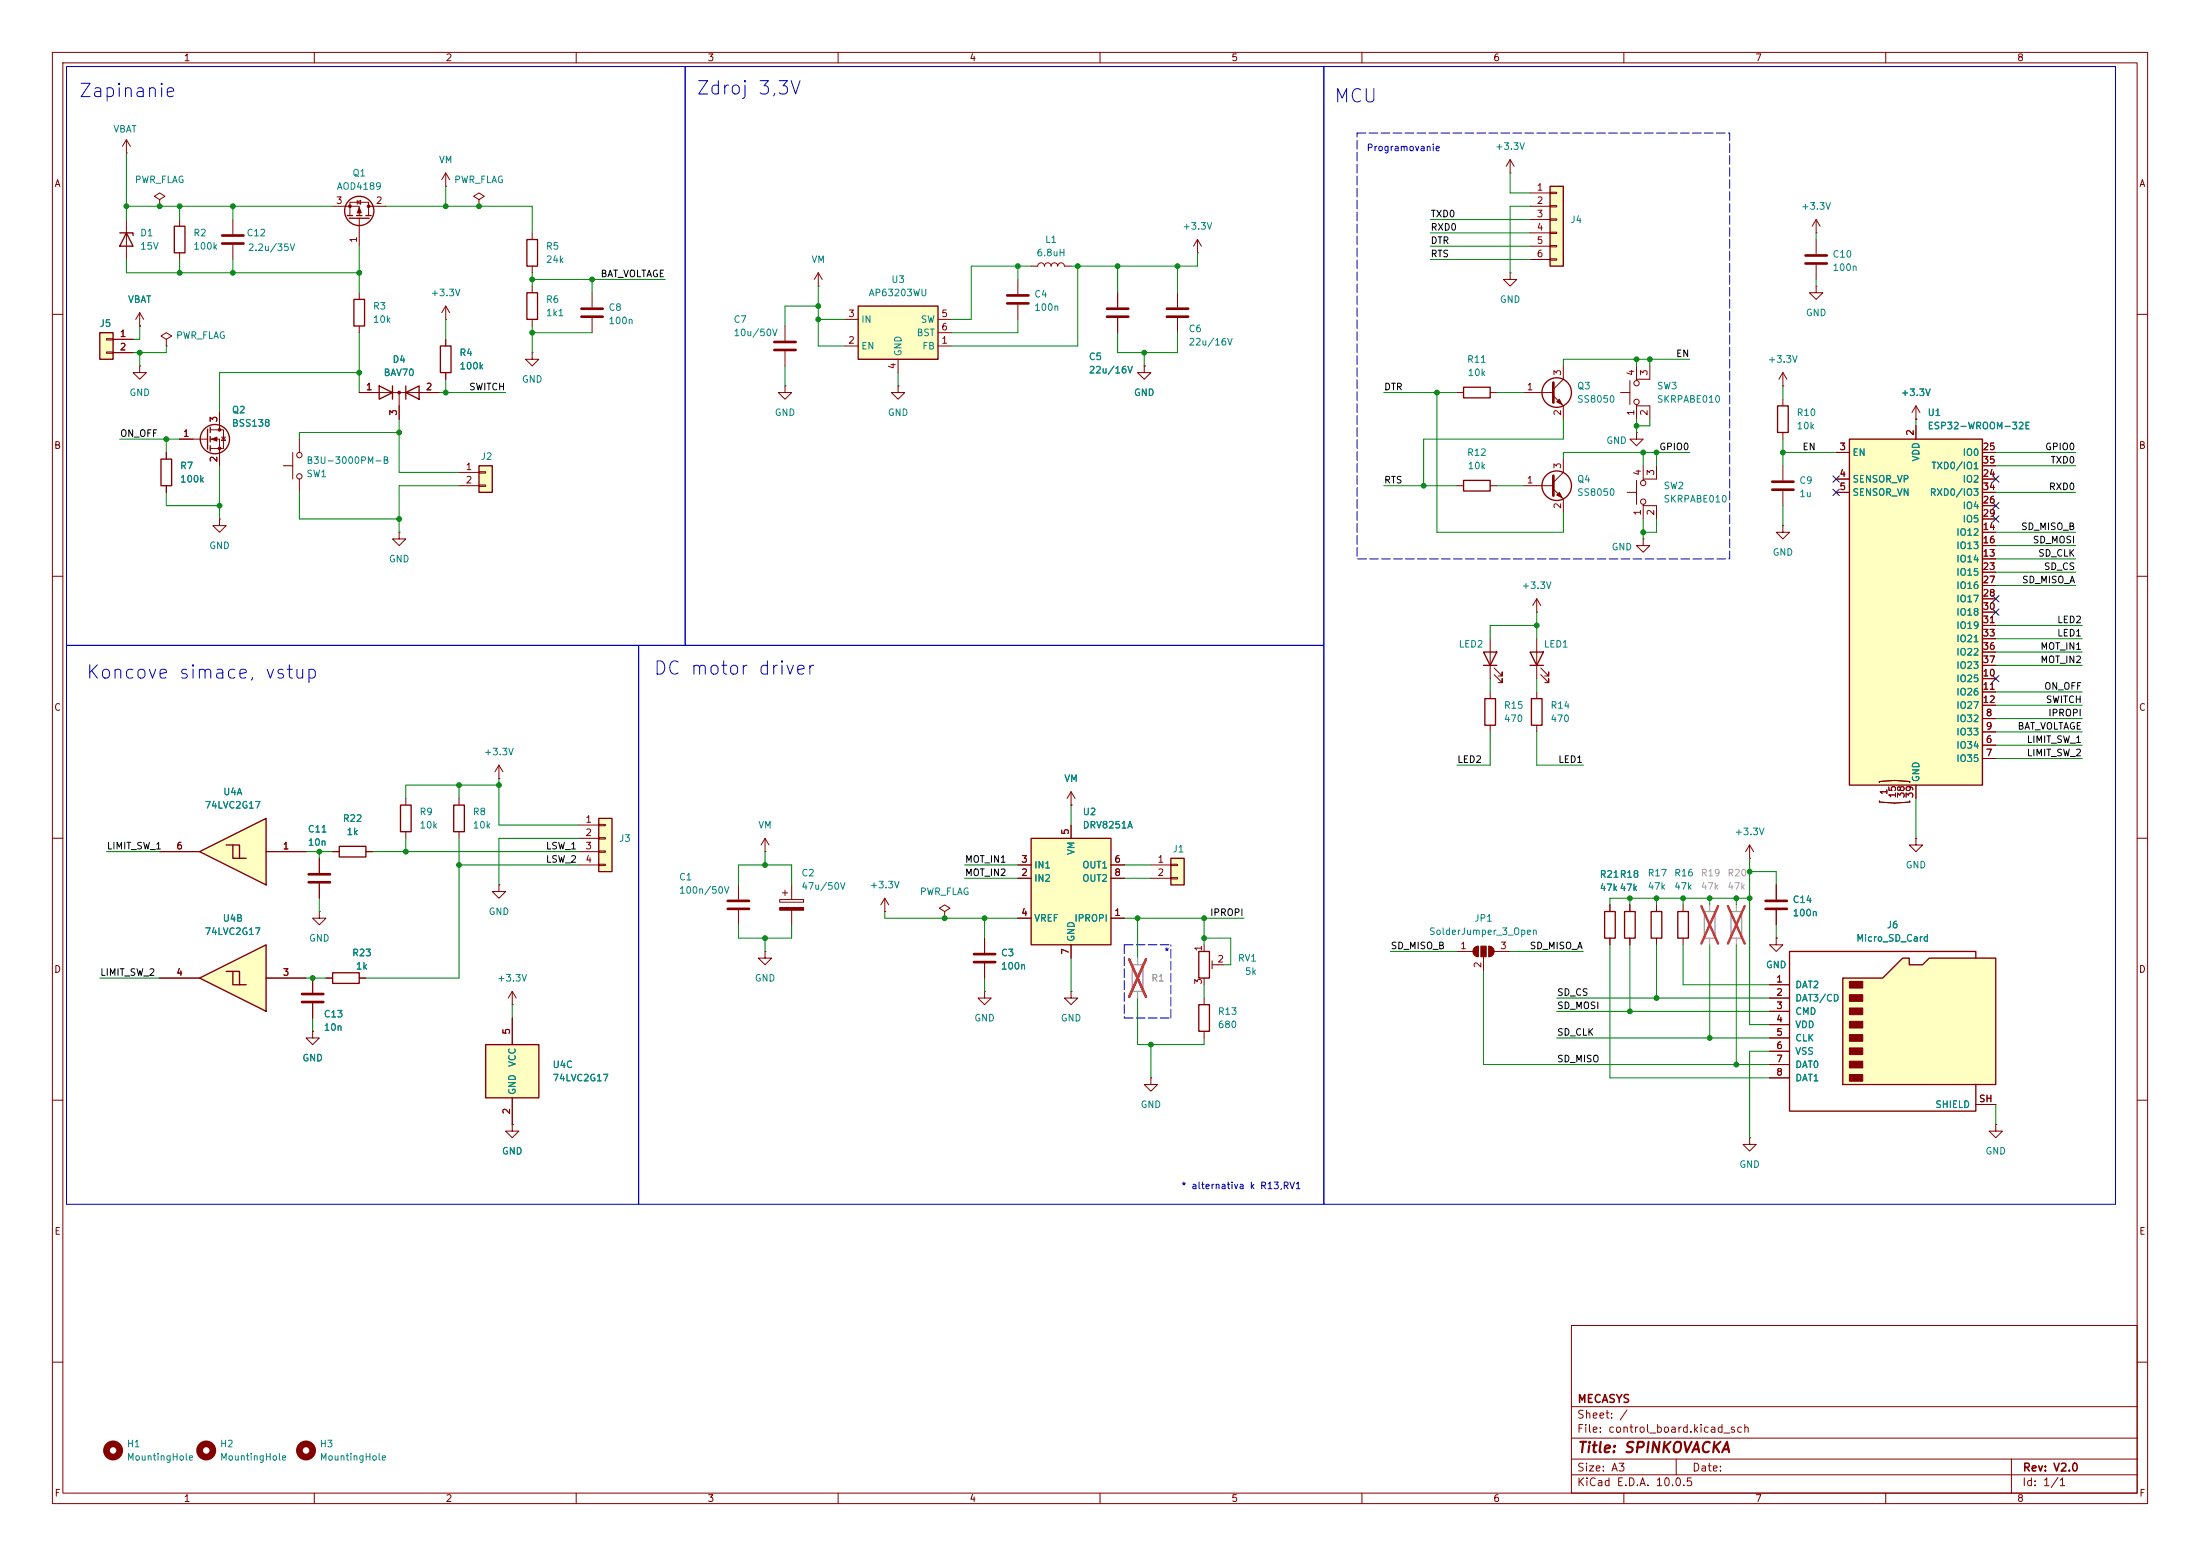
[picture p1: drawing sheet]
<svg xmlns="http://www.w3.org/2000/svg" width="420mm" height="297mm" viewBox="0 0 420 297" stroke-linecap="round" stroke-linejoin="round" font-family="sans-serif">
<g fill="none" stroke="#840000" stroke-width=".19">
<path d="M10 10h400v277h-400zM12 12h396v273h-396zM60 10v2M110 10v2M160 10v2M210 10v2M260 10v2M310 10v2M360 10v2M30.5 38.1l1-.6-1-.7-1 .7 1 .6v1.3M30.5 39.4h.1M24.1 41.9v7.6"/>
<path d="M26.7 59.7l-.8 1.3M26.7 59.7l.7 1.3M26.7 59.7v2.5M34.3 41.9v1.3M34.3 48.3v1.2M85.1 58.4v2.6M85.1 58.4l-.8 1.3M85.1 58.4l.8 1.3M113 55.9v2.8M10 60h2M26.7 62.2h.1M26.7 69.9v1.2h1.2l-1.2 1.3-1.3-1.3h1.3"/>
<path d="M26.7 69.9h.1M31.7 64.8l1.1-.7-1.1-.6-1 .6 1 .7v1.2M31.7 66h.1M41.9 78.7v3.3M68.6 74.9h15.2M76.2 74.9v5.1M85.1 61h.1M85.1 64.8v1.2M85.1 71.1v1.3M101.6 67.3v1.3h1.3l-1.3 1.3-1.3-1.3h1.3M101.6 67.3h.1M113 60.7v2.8"/>
<path d="M408 60h2M31.7 86.4v1.2M31.7 92.7v1.3M34.3 83.8h5.3M40.1 82h2.6v3.6h-2.6M40.1 83.8h1.8v5.1M41.9 99.1v1.2h1.3l-1.3 1.3-1.3-1.3h1.3M41.9 99.1h.1M42.3 83.4h.8M42.7 83.4l.4 .7h-.8zM312.4 82.6v1.2h1.3l-1.3 1.3-1.3-1.3h1.3M312.4 82.6h.1"/>
<path d="M10 110h2M408 110h2M284.5 121.9v7.6M285.2 128.8l1.6 1.5v-.8v.8h-.8M285.2 127.5l1.6 1.5v-.7v.7h-.8M293.4 121.9v7.6M293.4 132.1v1.3M293.4 138.4v1.3M294.1 128.8l1.6 1.5v-.8v.8h-.8M294.1 127.5l1.6 1.5v-.7v.7h-.8M10 160h2M408 160h2"/>
<path d="M95.2 168.9v1.3h1.3l-1.3 1.3-1.2-1.3h1.2M95.2 168.9h.1M148.8 171.7h4.6v.5h-4.6zM149.4 170.4h1M149.9 169.9v1M151.1 168.9v2.8M151.1 173.7v2.8M168.9 174h.1M168.9 171.5l-.8 1.2M168.9 171.5l.8 1.2M168.9 171.5v2.5M180.3 174l1.1-.6-1.1-.7-1 .7 1 .6v1.3"/>
<path d="M180.3 175.3h.1M10 210h2M408 210h2M300 253h108v32h-108zM10 260h2M300 278.5h108M300 274.5h108M300 268.5h108M320 278.5v3M384 278.5v6.5M408 260h2M60 285v2"/>
<path d="M110 285v2M160 285v2M210 285v2M260 285v2M300 281.5h108M310 285v2M360 285v2"/>
</g>
<g fill="none" stroke="#840000" stroke-width=".25">
<path d="M22.9 44.5h2.5v.5M24.1 44.5l1.3 2.5h-2.5zM33.3 43.2h2v5.1h-2zM72.4 73.7l2.5 1.2-2.5 1.3zM74.9 73.7v2.5M77.5 73.7v2.5M77.5 74.9l2.5-1.2v2.5zM84.1 66h2v5.1h-2zM30.7 87.6h2.1v5.1h-2.1zM39.6 81.9v3.8M40.1 81.5v1.1M40.1 83.3v1"/>
<path d="M40.1 85.1v1M283.2 124.5h2.5l-1.2 2.5zM283.2 127h2.5M292.1 124.5h2.5l-1.2 2.5zM292.1 127h2.5M292.4 133.4h2v5h-2z"/>
<circle cx="41" cy="83.8" r="2.79"/>
</g>
<g fill="#840000" stroke="#840000" stroke-width=".19">
<path d="M148.8 173.2h4.6v.5h-4.6z"/>
<path d="M40.4 83.8l1-.4v.8z"/>
<circle cx="76.2" cy="74.9" r=".25"/>
<circle cx="41.9" cy="82" r=".25"/>
<circle cx="41.9" cy="85.6" r=".25"/>
</g>
<path d="M111 58.9h4.1M111 60.5h4.1" fill="none" stroke="#840000" stroke-width=".51"/>
<path d="M19 63.5h2.6v5.1h-2.6z" fill="#ffffc2"/>
<path d="M19 63.5h2.6v5.1h-2.6z" fill="none" stroke="#840000" stroke-width=".25"/>
<path d="M24.1 29.2h.1M24.1 26.7l-.7 1.2M24.1 26.7l.8 1.2M24.1 26.7v2.5M91.4 38.1l1.1-.6-1.1-.7-1 .7 1 .6v1.3M91.4 39.4h.1M20.3 64.6h1.3v.3h-1.3zM20.3 67.2h1.3v.2h-1.3zM21.6 64.8h3.8M21.6 67.3h3.8" fill="none" stroke="#840000" stroke-width=".19"/>
<path d="M295.9 35.6h2.5v15.2h-2.5z" fill="#ffffc2"/>
<g fill="none" stroke="#840000" stroke-width=".25">
<path d="M295.9 35.6h2.5v15.2h-2.5zM66.3 41.1h1M66.7 41.7h3.8M67.6 57.2h2v5h-2zM68.1 41.1h1M69.8 41.1h1.1"/>
<circle cx="68.6" cy="40.3" r="2.79"/>
<circle cx="297.2" cy="74.9" r="2.82"/>
</g>
<g fill="none" stroke="#840000" stroke-width=".19">
<path d="M63.5 39.4h5.1v1.7M68.2 38.6l.6-.4v.8zM68.2 38.2v.8M70.4 39.4h3.3M85.1 35.6h.1M85.1 33l-.8 1.3M85.1 33l.8 1.3M85.1 33v2.6M288.3 33h.1M288.3 30.5l-.8 1.3M288.3 30.5l.8 1.3M288.3 30.5v2.5"/>
<path d="M292.1 36.8h3.8M292.1 39.4h3.8M295.9 36.7h1.3v.3h-1.3zM295.9 39.2h1.3v.3h-1.3zM66.8 41.1v-2.5h3.6v2.5M68.6 41.7v5.3M68.6 55.9v1.3M288.3 52.1v1.2h1.3l-1.3 1.3-1.3-1.3h1.3M288.3 52.1h.1M292.1 41.9h3.8M292.1 44.5h3.8M292.1 47h3.8"/>
<path d="M292.1 49.5h3.8M295.9 41.8h1.3v.2h-1.3zM295.9 44.3h1.3v.3h-1.3zM295.9 46.9h1.3v.2h-1.3zM295.9 49.4h1.3v.3h-1.3zM68.6 62.2v1.3M290.8 74.9h5.7M296.5 75.6l1.9 1.9v2.5M298.4 69.9v2.5l-1.9 1.9M310.6 94h1.8M312.4 91.7v4.6M313.7 96.3v.2h2.5v2.6"/>
<path d="M313.7 88.9v2.5M313.7 96.5v2.6M316.2 88.9v2.5h-2.5v.3M204.5 153.7h.1M204.5 151.1l-.8 1.3M204.5 151.1l.7 1.3M204.5 151.1v2.6M146 162.6h.1M146 160l-.7 1.3M146 160l.8 1.3M146 160v2.6M188 179.1v2.8"/>
<path d="M146 181.6v1.3h1.3l-1.3 1.3-1.2-1.3h1.2M146 181.6h.1M188 183.9v2.8"/>
<circle cx="313.7" cy="92.2" r=".51"/>
<circle cx="313.7" cy="95.8" r=".51"/>
</g>
<g fill="#840000" stroke="#840000" stroke-width=".19">
<path d="M68.6 39.6l.4 1h-.8z"/>
<path d="M297.2 76.7l.5-.5 .5 1z"/>
<circle cx="70.4" cy="39.4" r=".25"/>
<circle cx="66.8" cy="39.4" r=".25"/>
</g>
<path d="M296.5 73v3.8M185.9 182.1h4.1M185.9 183.6h4.1" fill="none" stroke="#840000" stroke-width=".51"/>
<path d="M223.5 163.8h2.6v5.1h-2.6z" fill="#ffffc2"/>
<path d="M279.4 73.9h5.1v2h-5.1zM223.5 163.8h2.6v5.1h-2.6z" fill="none" stroke="#840000" stroke-width=".25"/>
<g fill="none" stroke="#840000" stroke-width=".19">
<path d="M194.3 53.3v2.8M194.3 58.2v2.8M196.8 50.8h1.3a.64 .64 0 0 1 .7-.6 .64 .64 0 0 1 .6 .6 .64 .64 0 0 1 .6-.6 .64 .64 0 0 1 .7 .6 .64 .64 0 0 1 .6-.6 .64 .64 0 0 1 .6 .6 .64 .64 0 0 1 .7-.6 .64 .64 0 0 1 .6 .6h1.3M213.4 55.9v2.8M224.8 55.9v2.8M228.6 48.3h.1M228.6 45.7l-.8 1.3M228.6 45.7l.8 1.3M228.6 45.7v2.6M149.9 73.7v1.2h1.2l-1.2 1.3-1.3-1.3h1.3M149.9 73.7h.1M171.4 73.7v1.2h1.3l-1.3 1.3-1.2-1.3h1.2"/>
<path d="M171.4 73.7h.1M213.4 60.7v2.8M218.4 69.9v1.2h1.3l-1.3 1.3-1.2-1.3h1.2M218.4 69.9h.1M224.8 60.7v2.8M278.1 74.9h1.3M284.5 74.9h1.2M340.4 88.9v2.8M340.4 93.7v2.8M76.2 101.6v1.3h1.3l-1.3 1.2-1.3-1.2h1.3M76.2 101.6h.1M313.7 102.9v1.2h1.3l-1.3 1.3-1.3-1.3h1.3"/>
<path d="M313.7 102.9h.1M340.4 100.3v1.3h1.2l-1.2 1.3-1.3-1.3h1.3M340.4 100.3h.1M95.2 148.6h.1M95.2 146.1l-.7 1.2M95.2 146.1l.8 1.2M95.2 146.1v2.5M219.7 165.1h3.8M219.7 167.6h3.8M223.5 165h1.3v.2h-1.3zM223.5 167.5h1.3v.3h-1.3z"/>
</g>
<path d="M192.3 56.4h4M192.3 57.9h4M211.3 58.9h4.1M222.8 58.9h4M211.3 60.5h4.1M222.8 60.5h4M338.3 91.9h4.1M338.3 93.5h4.1" fill="none" stroke="#840000" stroke-width=".51"/>
<path d="M91.4 88.9h2.6v5.1h-2.6z" fill="#ffffc2"/>
<path d="M91.4 88.9h2.6v5.1h-2.6z" fill="none" stroke="#840000" stroke-width=".25"/>
<path d="M87.6 90.2h3.8M87.6 92.7h3.8M91.4 90h1.3v.3h-1.3zM91.4 92.6h1.3v.2h-1.3z" fill="none" stroke="#840000" stroke-width=".19"/>
<path d="M196.8 160h15.3v20.3h-15.3z" fill="#ffffc2"/>
<path d="M196.8 160h15.3v20.3h-15.3z" fill="none" stroke="#840000" stroke-width=".25"/>
<g fill="none" stroke="#840000" stroke-width=".19">
<path d="M293.4 116.8h.1M293.4 114.3l-.8 1.3M293.4 114.3l.7 1.3M293.4 114.3v2.5M204.5 157.5v2.5M141 168.9v2.8M141 173.7v2.8M194.3 175.3h2.5M194.3 167.6h2.5M194.3 165.1h2.5M212.1 175.3h2.5M212.1 167.6h2.5"/>
<path d="M212.1 165.1h2.5M204.5 189.2v1.3h1.2l-1.2 1.3-1.3-1.3h1.3M204.5 189.2h.1M204.5 180.3v2.6"/>
</g>
<circle cx="21.6" cy="276.9" r="1.27" fill="none" stroke="#840000" stroke-width="1.3"/>
<path d="M138.9 172h4.1M138.9 173.5h4.1" fill="none" stroke="#840000" stroke-width=".51"/>
<path d="M163.8 58.4h15.3v10.2h-15.3z" fill="#ffffc2"/>
<path d="M163.8 58.4h15.3v10.2h-15.3z" fill="none" stroke="#840000" stroke-width=".25"/>
<g fill="none" stroke="#840000" stroke-width=".19">
<path d="M156.2 54.6h.1M156.2 52.1l-.8 1.2M156.2 52.1l.8 1.2M156.2 52.1v2.5M149.9 62.2v2.8M149.9 67.1v2.8M161.3 66h2.5M161.3 61h2.5M171.4 68.6v2.5M179.1 66h2.5M179.1 61h2.5M179.1 63.5h2.5"/>
<path d="M54.1 88.9h1.8M55.9 86.4v5M57.1 83.8v2.6M57.1 91.4v2.6M61 174v1.3h1.2l-1.2 1.2-1.3-1.2h1.3M61 174h.1M59.7 196.9v1.2h1.3l-1.3 1.3-1.3-1.3h1.3M59.7 196.9h.1"/>
<circle cx="57.2" cy="86.9" r=".51"/>
<circle cx="57.2" cy="90.9" r=".51"/>
</g>
<path d="M147.8 65.3h4.1M147.8 66.8h4.1" fill="none" stroke="#840000" stroke-width=".51"/>
<g fill="none" stroke="#840000" stroke-width="1.3">
<circle cx="39.4" cy="276.9" r="1.27"/>
<circle cx="58.4" cy="276.9" r="1.27"/>
</g>
<g fill="#ffffc2">
<path d="M38.1 186.7l12.7-6.4v12.7z"/>
<path d="M43.2 185.4h2.5v2.6h1.3z"/>
<path d="M44.4 185.4l1.3 2.6h-1.3z"/>
</g>
<g fill="none" stroke="#840000" stroke-width=".25">
<path d="M100.6 45.7h2v5.1h-2zM100.6 55.9h2v5.1h-2zM339.3 77.5h2.1v5.1h-2.1zM279.4 91.7h5.1v2h-5.1zM283.5 133.4h2v5h-2zM310.1 174h2.1v5.1h-2.1zM315.2 174h2v5.1h-2zM320.3 174h2v5.1h-2zM38.1 186.7l12.7-6.4v12.7zM43.2 185.4h2.5v2.6h1.3M44.4 185.4v2.6h1.3M63.5 185.7h5.1v2h-5.1z"/>
<path d="M228.9 181.6h2v5.1h-2zM228.9 191.8h2v5.1h-2z"/>
<circle cx="297.2" cy="92.7" r="2.82"/>
</g>
<g fill="none" stroke="#840000" stroke-width=".19">
<path d="M44.4 41.9v2.8M44.4 46.7v2.8M101.6 44.5v1.2M101.6 50.8v1.3M101.6 54.6v1.3M346.7 54.6v1.3h1.3l-1.3 1.3-1.3-1.3h1.3M346.7 54.6h.1M346.7 44.5h.1M346.7 41.9l-.8 1.3M346.7 41.9l.8 1.3M346.7 41.9v2.6M346.7 45.7v2.8"/>
<path d="M346.7 50.5v2.8M101.6 61v1.2M309.4 74.9h1.7M311.1 72.6v4.6M312.4 77.2v.3h2.6v2.5M312.4 69.9v2.5M312.4 77.5v2.5M315 69.9v2.5h-2.6v.2M340.4 73.7h.1M340.4 71.1v2.6M340.4 76.2v1.3M340.4 71.1l-.8 1.3"/>
<path d="M340.4 71.1l.7 1.3M365.8 77.5l-.8 1.2M365.8 77.5l.7 1.2M365.8 77.5v2.5M278.1 92.7h1.3M284.5 92.7h1.2M290.8 92.7h5.7M296.5 93.3l1.9 2v2.5M298.4 87.6v2.6l-1.9 1.9M340.4 82.6v1.2M365.8 80h.1M284.5 132.1v1.3"/>
<path d="M284.5 138.4v1.3M311.1 172.7v1.3M311.1 179.1v1.2M316.2 172.7v1.3M316.2 179.1v1.2M321.3 172.7v1.3M321.3 179.1v1.2M30.5 186.7h7.6M50.8 186.7h7.6M59.7 186.7v2.8M59.7 191.5v2.8M62.2 186.7h1.3"/>
<path d="M68.6 186.7h1.2M229.9 180.3v1.3M229.9 186.7v1.3M229.9 190.5v1.3M229.9 196.9v1.2M231.4 183.4v1.5M231.4 184.2h2.3M219.7 205.7v1.3h1.3l-1.3 1.3-1.3-1.3h1.3M219.7 205.7h.1"/>
<circle cx="312.4" cy="73.2" r=".51"/>
<circle cx="312.4" cy="76.7" r=".51"/>
</g>
<path d="M42.4 45h4.1M42.4 46.5h4.1M344.7 48.8h4M344.7 50.3h4M296.5 90.8v3.8M57.7 189.7h4M57.7 191.3h4" fill="none" stroke="#840000" stroke-width=".51"/>
<path d="M297.2 94.5l.5-.5 .5 1z" fill="#840000" stroke="#840000" stroke-width=".19"/>
<path d="M325.4 174h2v5.1h-2zM330.5 174h2v5.1h-2zM216.2 184.2h2v5h-2z" fill="none" stroke="#a1a1a1" stroke-width=".25"/>
<path d="M326.4 172.7v1.3M326.4 179.1v1.2M331.5 172.7v1.3M331.5 179.1v1.2M217.2 182.9v1.3M217.2 189.2v1.3" fill="none" stroke="#a1a1a1" stroke-width=".19"/>
<path d="M324.8 172.9l3.2 7.2M328 172.9l-3.2 7.2M329.9 172.9l3.2 7.2M333.1 172.9l-3.2 7.2M215.6 183.1l3.2 7.2M218.8 183.1l-3.2 7.2" fill="none" stroke="#ff2626" stroke-width=".46"/>
<path d="M353.1 83.8h25.4v66.1h-25.4z" fill="#ffffc2"/>
<path d="M353.1 83.8h25.4v66.1h-25.4zM306.3 174h2.1v5.1h-2.1z" fill="none" stroke="#840000" stroke-width=".25"/>
<g fill="none" stroke="#840000" stroke-width=".19">
<path d="M350.5 86.4h2.6M350.5 91.4h2.6M350.5 94h2.6M365.8 81.3v2.5M378.5 86.4h2.5M378.5 91.4h2.5M378.5 94h2.5M378.5 96.5h2.5M378.5 99.1h2.5M378.5 88.9h2.5M378.5 106.7h2.5M378.5 101.6h2.5"/>
<path d="M378.5 104.1h2.5M378.5 109.2h2.5M378.5 111.8h2.5M378.5 114.3h2.5M378.5 116.8h2.5M378.5 119.4h2.5M378.5 137.2h2.5M378.5 139.7h2.5M378.5 129.5h2.5M378.5 132.1h2.5M378.5 134.6h2.5M378.5 121.9h2.5"/>
<path d="M378.5 124.5h2.5M378.5 127h2.5M358.8 149.4v-.2l2.9-.2 2.9 .2v.2M358.8 152.9v.2l2.9 .2 2.9-.2v-.2M365.8 149.9v2.5M378.5 142.2h2.5M378.5 144.8h2.5M307.3 172.7v1.3M307.3 179.1v1.2M334 163.8h.1M334 161.3l-.8 1.3M334 161.3l.8 1.3"/>
<path d="M334 161.3v2.5M339.1 168.9v2.8M339.1 173.7v2.8M365.8 160v1.3h1.2l-1.2 1.3-1.3-1.3h1.3M365.8 160h.1M278.1 181.6h3.1M282.2 180.6v2M283.2 182.6v2.8M284.2 180.6v2M285.2 181.6h3.1M381 214.6v1.3h1.3l-1.3 1.3-1.3-1.3h1.3M381 214.6h.1"/>
</g>
<g fill="#840000" stroke="#840000" stroke-width=".19">
<path d="M281.5 180.9l.7-.3v2a1.02 1.02 0 0 1-.9-.6 1.02 1.02 0 0 1 .2-1.1z"/>
<path d="M282.7 180.6h1v2h-1z"/>
<path d="M284.2 180.6a1.02 1.02 0 0 1 1 1 1.02 1.02 0 0 1-1 1z"/>
</g>
<path d="M337.1 172h4M337.1 173.5h4" fill="none" stroke="#840000" stroke-width=".51"/>
<path d="M351.8 186.7h7.6l3.8-3.8h1.3v1.3h2.5l1.3-1.3h12.7v24.1h-29.2z" fill="#ffffc2"/>
<path d="M64.8 161.5h5v2.1h-5zM351.8 186.7h7.6l3.8-3.8h1.3v1.3h2.5l1.3-1.3h12.7v24.1h-29.2zM377.2 182.9v-1.3h-35.6v30.5h35.6v-5.1" fill="none" stroke="#840000" stroke-width=".25"/>
<g fill="#840000" stroke="#840000" stroke-width=".19">
<path d="M353.1 187.3h2.5v1.3h-2.5z"/>
<path d="M353.1 189.9h2.5v1.2h-2.5z"/>
<path d="M353.1 192.4h2.5v1.3h-2.5z"/>
<path d="M353.1 194.9h2.5v1.3h-2.5z"/>
<path d="M353.1 197.5h2.5v1.3h-2.5z"/>
<path d="M353.1 200h2.5v1.3h-2.5z"/>
<path d="M353.1 202.6h2.5v1.2h-2.5z"/>
<path d="M353.1 205.1h2.5v1.3h-2.5z"/>
</g>
<g fill="none" stroke="#840000" stroke-width=".19">
<path d="M63.5 162.6h1.3M69.8 162.6h1.3M339.1 179.1v1.2h1.3l-1.3 1.3-1.3-1.3h1.3M339.1 179.1h.1M188 189.2v1.3h1.2l-1.2 1.3-1.3-1.3h1.3M188 189.2h.1M337.8 188h3.8M337.8 190.5h3.8M337.8 193h3.8M337.8 195.6h3.8M337.8 198.1h3.8M334 217.2v1.2h1.3l-1.3 1.3-1.3-1.3h1.3"/>
<path d="M334 217.2h.1M337.8 200.7h3.8M337.8 203.2h3.8M337.8 205.7h3.8M377.2 210.8h3.8"/>
</g>
<g fill="#ffffc2">
<path d="M38.1 162.6l12.7-6.4v12.7z"/>
<path d="M43.2 161.3h2.5v2.5h1.3z"/>
<path d="M44.4 161.3l1.3 2.5h-1.3z"/>
</g>
<path d="M76.5 153.7h2v5.1h-2zM38.1 162.6l12.7-6.4v12.7zM43.2 161.3h2.5v2.5h1.3M44.4 161.3v2.5h1.3" fill="none" stroke="#840000" stroke-width=".25"/>
<path d="M77.5 152.4v1.3M77.5 158.8v1.2M30.5 162.6h7.6M50.8 162.6h7.6M61 163.8v2.8M61 168.7v2.8" fill="none" stroke="#840000" stroke-width=".19"/>
<path d="M58.9 166.9h4.1M58.9 168.4h4.1" fill="none" stroke="#840000" stroke-width=".51"/>
<path d="M114.3 156.2h2.5v10.2h-2.5z" fill="#ffffc2"/>
<path d="M86.6 153.7h2v5.1h-2zM114.3 156.2h2.5v10.2h-2.5z" fill="none" stroke="#840000" stroke-width=".25"/>
<path d="M87.6 152.4v1.3M87.6 158.8v1.2M110.5 157.5h3.8M114.3 157.4h1.3v.2h-1.3zM114.3 159.9h1.3v.2h-1.3zM110.5 160h3.8M110.5 162.6h3.8M110.5 165.1h3.8M114.3 162.4h1.3v.3h-1.3zM114.3 165h1.3v.2h-1.3z" fill="none" stroke="#840000" stroke-width=".19"/>
<path d="M92.7 199.4h10.2v10.2h-10.2z" fill="#ffffc2"/>
<path d="M92.7 199.4h10.2v10.2h-10.2z" fill="none" stroke="#840000" stroke-width=".25"/>
<g fill="none" stroke="#840000" stroke-width=".19">
<path d="M213.4 55.9v2.8M21.6 64.8h3.8M21.6 67.3h3.8M26.7 62.2h.1M41.9 78.7v2.6M68.6 74.9h3.8M76.2 77.5v2.5M80 74.9h3.8M85.1 64.8v1.2M85.1 71.1v1.3M213.4 60.7v2.8M218.4 69.9h.1"/>
<path d="M31.7 86.4v1.2M31.7 92.7v1.3M34.3 83.8h2.5M41.9 86.4v2.5M350.5 86.4h2.6M350.5 91.4h2.6M350.5 94h2.6M365.8 80h.1M365.8 81.3v2.5M378.5 86.4h2.5M378.5 91.4h2.5M378.5 94h2.5"/>
<path d="M378.5 96.5h2.5M378.5 99.1h2.5M378.5 88.9h2.5M378.5 106.7h2.5M378.5 101.6h2.5M378.5 104.1h2.5M378.5 109.2h2.5M378.5 111.8h2.5M378.5 114.3h2.5M378.5 116.8h2.5M378.5 119.4h2.5M378.5 137.2h2.5"/>
<path d="M378.5 139.7h2.5M378.5 129.5h2.5M378.5 132.1h2.5M378.5 134.6h2.5M378.5 121.9h2.5M378.5 124.5h2.5M378.5 127h2.5M204.5 153.7h.1M204.5 157.5v2.5M358.8 149.4v-.2l2.9-.2 2.9 .2v.2M358.8 152.9v.2l2.9 .2 2.9-.2v-.2M365.8 149.9v2.5"/>
<path d="M378.5 142.2h2.5M378.5 144.8h2.5M30.5 162.6h7.6M50.8 162.6h7.6M61 163.8v2.8M61 168.7v2.8M63.5 162.6h1.3M69.8 162.6h1.3M188 179.1v2.8M194.3 175.3h2.5M194.3 167.6h2.5M194.3 165.1h2.5"/>
<path d="M212.1 175.3h2.5M212.1 167.6h2.5M212.1 165.1h2.5M307.3 172.7v1.3M307.3 179.1v1.2M311.1 172.7v1.3M311.1 179.1v1.2M339.1 179.1h.1M339.1 168.9v2.8M339.1 173.7v2.8M30.5 186.7h7.6M50.8 186.7h7.6"/>
<path d="M59.7 196.9h.1M59.7 186.7v2.8M59.7 191.5v2.8M62.2 186.7h1.3M68.6 186.7h1.2M97.8 191.8h.1M97.8 189.2v2.6M97.8 194.3v5.1M97.8 189.2l-.8 1.3M97.8 189.2l.8 1.3M188 183.9v2.8M204.5 180.3v2.6"/>
<path d="M337.8 188h3.8M337.8 190.5h3.8M337.8 193h3.8M337.8 195.6h3.8M337.8 198.1h3.8M97.8 214.6v1.3h1.3l-1.3 1.3-1.3-1.3h1.3M97.8 214.6h.1M97.8 209.6v5M337.8 200.7h3.8M337.8 203.2h3.8M337.8 205.7h3.8M377.2 210.8h3.8"/>
</g>
<path d="M259.1 25.4h71.1v81.3h-71.1zM214.6 180.3h8.9M214.6 194.3h8.9M214.6 180.3v14M223.5 194.3v-14" fill="none" stroke="#0000c2" stroke-width=".19" stroke-dasharray="1.7 .6"/>
<g fill="none" stroke="#008400" stroke-width=".19">
<path d="M24.1 29.2v12.7M24.1 39.4h39.4M34.3 39.4v2.5M44.4 39.4v2.5M73.7 39.4h27.9v5.1M85.1 35.6v3.8M288.3 33v3.8h3.8M292.1 39.4h-3.8v12.7M24.1 49.5v2.6h44.5M34.3 49.5v2.6M44.4 49.5v2.6M68.6 47v8.9"/>
<path d="M101.6 52.1v2.5M101.6 53.3h25.4M113 53.3v2.6M156.2 58.4h-6.3v3.8M156.2 54.6v11.4h5.1M194.3 50.8v2.5M196.8 50.8h-11.4v10.2h-3.8M205.7 50.8v15.2h-24.1M213.4 50.8v5.1M224.8 50.8v5.1M228.6 48.3v2.5h-24.1M273 47h19.1"/>
<path d="M273 41.9h19.1M273 49.5h19.1M273 44.5h19.1M346.7 44.5v1.2M346.7 53.3v1.3M26.7 62.2v2.6h-1.3M26.7 67.3v2.6M31.7 66v1.3h-6.3M68.6 71.1h-26.7v7.6M68.6 63.5v11.4M83.8 74.9h12.7M85.1 61v3.8"/>
<path d="M85.1 72.4v2.5M101.6 63.5h11.4M101.6 62.2v5.1M149.9 69.9v3.8M156.2 61h5.1M171.4 71.1v2.6M194.3 61v2.5h-12.7M213.4 63.5v3.8h11.4v-3.8M218.4 67.3v2.6M264.2 74.9h13.9M274.3 74.9v26.7h24.1v-3.8M285.7 74.9h5.1"/>
<path d="M312.4 68.6v1.3M315 68.6v1.3M322.6 68.6h-24.2v1.3M340.4 73.7v2.5M22.9 83.8h11.4M31.7 83.8v2.6M31.7 94v2.5h10.2M41.9 88.9v10.2M57.1 94v5.1h19.1M76.2 82.6h-19.1v1.2M76.2 80v10.2h11.4M87.6 92.7h-11.4v8.9"/>
<path d="M264.2 92.7h13.9M285.7 92.7h5.1M298.4 80v3.8h-26.6v8.9M312.4 80v2.6M313.7 86.4v2.5M313.7 99.1v3.8M315 80v1.3h-2.6M316.2 99.1v2.5h-2.5M316.2 86.4v2.5M322.6 86.4h-24.2v1.2M340.4 83.8v5.1M340.4 96.5v3.8"/>
<path d="M340.4 86.4h10.1M365.8 80v1.3M381 86.4h15.2M381 94h15.2M381 88.9h15.2M293.4 116.8v5.1M293.4 119.4h-8.9v2.5M381 101.6h15.2M381 119.4h16.5M381 111.8h15.2M381 109.2h15.2M381 104.1h15.2"/>
<path d="M381 106.7h15.2M284.5 129.5v2.6M284.5 139.7v6.4h-6.4M293.4 129.5v2.6M293.4 139.7v6.4h8.9M381 121.9h16.5M381 139.7h16.5M381 132.1h16.5M381 127h16.5M381 137.2h16.5M381 134.6h16.5M381 124.5h16.5"/>
<path d="M87.6 149.9v2.5M95.2 148.6v8.9h15.3M95.2 149.9h-17.7v2.5M204.5 153.7v3.8M365.8 152.4v7.6M381 142.2h16.5M381 144.8h16.5M20.3 162.6h10.2M58.4 162.6h5.1M61 162.6v1.2M61 171.5v2.5M71.1 162.6h39.4"/>
<path d="M77.5 160v2.6M87.6 165.1h22.9M87.6 160v26.7h-17.8M110.5 160h-15.3v8.9M141 168.9v-3.8h10.1v3.8M141 176.5v2.6h10.1v-2.6M146 162.6v2.5M146 179.1v2.5M168.9 174v1.3h25.4M184.1 165.1h10.2M184.1 167.6h10.2M188 175.3v3.8"/>
<path d="M214.6 165.1h5.1M214.6 167.6h5.1M214.6 175.3h22.9M217.2 175.3v7.6M229.9 179.1h5v5.1h-1.2M229.9 175.3v5M311.1 171.5v1.2M316.2 171.5v1.2M321.3 171.5v1.2M326.4 171.5v1.2M331.5 171.5v1.2M334 163.8v31.8h3.8"/>
<path d="M334 171.5h-26.7v1.2M334 166.4h5.1v2.5M339.1 176.5v2.6M19 186.7h11.5M58.4 186.7h3.8M59.7 194.3v2.6M97.8 191.8v2.5M188 186.7v2.5M204.5 182.9v6.3M217.2 190.5v8.9h12.7v-1.3M219.7 199.4v6.3M229.9 188v2.5"/>
<path d="M265.4 181.6h12.7M283.2 185.4v17.8h54.6M288.3 181.6h14M297.2 193h40.6M297.2 198.1h40.6M297.2 190.5h40.6M307.3 180.3v25.4h30.5M311.1 180.3v12.7M316.2 180.3v10.2M321.3 180.3v7.7h16.5M326.4 180.3v17.8M331.5 180.3v22.9"/>
<path d="M337.8 200.7h-3.8v16.5M381 210.8v3.8"/>
</g>
<g fill="none" stroke="#000084" stroke-width=".19">
<path d="M349.9 90.8l1.2 1.2M349.9 93.4l1.2 1.2M351.1 90.8l-1.2 1.2M351.1 93.4l-1.2 1.2M380.4 90.8l1.2 1.2M380.4 95.9l1.2 1.2M380.4 98.5l1.2 1.2M381.6 90.8l-1.2 1.2M381.6 95.9l-1.2 1.2M381.6 98.5l-1.2 1.2M380.4 116.2l1.2 1.2M380.4 113.7l1.2 1.2"/>
<path d="M381.6 116.2l-1.2 1.2M381.6 113.7l-1.2 1.2M380.4 128.9l1.2 1.2M381.6 128.9l-1.2 1.2"/>
</g>
<path d="M12.7 12.7h118.1v110.5h-118.1zM130.8 12.7h121.9v110.5h-121.9zM252.7 12.7h151.2v217.2h-151.2zM12.7 123.2h109.2v106.7h-109.2zM121.9 123.2h130.8v106.7h-130.8z" fill="none" stroke="#0000c2" stroke-width=".19"/>
<path d="M217.2 182.9v1.3M217.2 189.2v1.3" fill="none" stroke="#a1a1a1" stroke-width=".19"/>
<path d="M215.6 183.1l3.2 7.2M218.8 183.1l-3.2 7.2" fill="none" stroke="#ff2626" stroke-width=".46"/>
<g fill="#008400" stroke="#008400" stroke-width=".19">
<circle cx="41.9" cy="96.5" r=".46"/>
<circle cx="31.7" cy="83.8" r=".46"/>
<circle cx="156.2" cy="58.4" r=".46"/>
<circle cx="194.3" cy="50.8" r=".46"/>
<circle cx="205.7" cy="50.8" r=".46"/>
<circle cx="156.2" cy="61" r=".46"/>
<circle cx="85.1" cy="39.4" r=".46"/>
<circle cx="91.4" cy="39.4" r=".46"/>
<circle cx="113" cy="53.3" r=".46"/>
<circle cx="101.6" cy="63.5" r=".46"/>
<circle cx="85.1" cy="74.9" r=".46"/>
<circle cx="101.6" cy="53.3" r=".46"/>
<circle cx="68.6" cy="52.1" r=".46"/>
<circle cx="68.6" cy="71.1" r=".46"/>
<circle cx="87.6" cy="149.9" r=".46"/>
<circle cx="95.2" cy="149.9" r=".46"/>
<circle cx="76.2" cy="99.1" r=".46"/>
<circle cx="76.2" cy="82.6" r=".46"/>
<circle cx="34.3" cy="52.1" r=".46"/>
<circle cx="26.7" cy="67.3" r=".46"/>
<circle cx="44.4" cy="39.4" r=".46"/>
<circle cx="34.3" cy="39.4" r=".46"/>
<circle cx="30.5" cy="39.4" r=".46"/>
<circle cx="24.1" cy="39.4" r=".46"/>
<circle cx="44.4" cy="52.1" r=".46"/>
<circle cx="274.3" cy="74.9" r=".46"/>
<circle cx="271.8" cy="92.7" r=".46"/>
<circle cx="213.4" cy="50.8" r=".46"/>
<circle cx="218.4" cy="67.3" r=".46"/>
<circle cx="315" cy="68.6" r=".46"/>
<circle cx="312.4" cy="68.6" r=".46"/>
<circle cx="340.4" cy="86.4" r=".46"/>
<circle cx="224.8" cy="50.8" r=".46"/>
<circle cx="331.5" cy="203.2" r=".46"/>
<circle cx="326.4" cy="198.1" r=".46"/>
<circle cx="321.3" cy="171.5" r=".46"/>
<circle cx="311.1" cy="193" r=".46"/>
<circle cx="316.2" cy="190.5" r=".46"/>
<circle cx="334" cy="166.4" r=".46"/>
<circle cx="293.4" cy="119.4" r=".46"/>
<circle cx="313.7" cy="101.6" r=".46"/>
<circle cx="316.2" cy="86.4" r=".46"/>
<circle cx="312.4" cy="81.3" r=".46"/>
<circle cx="313.7" cy="86.4" r=".46"/>
<circle cx="334" cy="171.5" r=".46"/>
<circle cx="331.5" cy="171.5" r=".46"/>
<circle cx="316.2" cy="171.5" r=".46"/>
<circle cx="326.4" cy="171.5" r=".46"/>
<circle cx="311.1" cy="171.5" r=".46"/>
<circle cx="146" cy="165.1" r=".46"/>
<circle cx="146" cy="179.1" r=".46"/>
<circle cx="188" cy="175.3" r=".46"/>
<circle cx="180.3" cy="175.3" r=".46"/>
<circle cx="217.2" cy="175.3" r=".46"/>
<circle cx="59.7" cy="186.7" r=".46"/>
<circle cx="61" cy="162.6" r=".46"/>
<circle cx="87.6" cy="165.1" r=".46"/>
<circle cx="77.5" cy="162.6" r=".46"/>
<circle cx="229.9" cy="179.1" r=".46"/>
<circle cx="219.7" cy="199.4" r=".46"/>
<circle cx="229.9" cy="175.3" r=".46"/>
</g>
<g font-size="2.5" fill="#0000c2">
<text x="14.9" y="19.2">Zapinanie</text>
<text x="132.8" y="18.7">Zdroj 3,3V</text>
<text x="254.5" y="20.2">MCU</text>
<text x="16.3" y="130.2">Koncove simace, vstup</text>
<text x="124.6" y="129.4">DC motor driver</text>
</g>
<text font-size="2" fill="#840000" x="301" y="277.8">Title: SPINKOVACKA</text>
<g font-size="1.5" fill="#840000">
<text x="301" y="268.1">MECASYS</text>
<text x="300.9" y="273.8">File: control_board.kicad_sch</text>
<text x="300.9" y="271.1">Sheet: /</text>
<text x="300.9" y="281.2">Size: A3</text>
<text x="322.9" y="281.2">Date:</text>
<text x="386" y="281.2">Rev: V2.0</text>
<text x="300.9" y="284">KiCad E.D.A. 10.0.5</text>
<text x="385.9" y="284">Id: 1/1</text>
</g>
<g font-size="1.3" fill="#840000">
<text x="35" y="12">1</text>
<text x="85" y="12">2</text>
<text x="135" y="12">3</text>
<text x="185" y="12">4</text>
<text x="235" y="12">5</text>
<text x="285" y="12">6</text>
<text x="335" y="12">7</text>
<text x="385" y="12">8</text>
<text x="10.3" y="36">A</text>
<text x="408.3" y="36">A</text>
<text x="64" y="39.2">3</text>
<text x="71.7" y="39.2">2</text>
<text x="293.3" y="36.7">1</text>
<text x="293.3" y="39.2">2</text>
<text x="293.3" y="41.8">3</text>
<text x="68.4" y="46.5" transform="rotate(-90 68.4 46.5)">1</text>
<text x="293.3" y="44.3">4</text>
<text x="293.3" y="46.9">5</text>
<text x="293.3" y="49.4">6</text>
<text x="22.8" y="64.6">1</text>
<text x="161.8" y="65.9">2</text>
<text x="161.8" y="60.8">3</text>
<text x="179.6" y="65.9">1</text>
<text x="179.6" y="60.8">5</text>
<text x="179.6" y="63.4">6</text>
<text x="22.8" y="67.2">2</text>
<text x="171.3" y="70.6" transform="rotate(-90 171.3 70.6)">4</text>
<text x="298.3" y="71.9" transform="rotate(-90 298.3 71.9)">3</text>
<text x="312.3" y="71.9" transform="rotate(-90 312.3 71.9)">4</text>
<text x="314.8" y="71.9" transform="rotate(-90 314.8 71.9)">3</text>
<text x="69.8" y="74.8">1</text>
<text x="81.2" y="74.8">2</text>
<text x="291.4" y="74.8">1</text>
<text x="34.8" y="83.7">1</text>
<text x="41.8" y="80.7" transform="rotate(-90 41.8 80.7)">3</text>
<text x="76.1" y="79.5" transform="rotate(-90 76.1 79.5)">3</text>
<text x="298.3" y="79.5" transform="rotate(-90 298.3 79.5)">2</text>
<text x="312.3" y="79.5" transform="rotate(-90 312.3 79.5)">1</text>
<text x="314.8" y="79.5" transform="rotate(-90 314.8 79.5)">2</text>
<text x="365.6" y="83.3" transform="rotate(-90 365.6 83.3)">2</text>
<text x="10.2" y="86">B</text>
<text x="41.8" y="88.4" transform="rotate(-90 41.8 88.4)">2</text>
<text x="298.3" y="89.6" transform="rotate(-90 298.3 89.6)">3</text>
<text x="351.1" y="86.2">3</text>
<text x="378.4" y="86.2">25</text>
<text x="378.4" y="88.8">35</text>
<text x="408.2" y="86">B</text>
<text x="88.8" y="90">1</text>
<text x="88.8" y="92.6">2</text>
<text x="291.4" y="92.6">1</text>
<text x="313.6" y="90.9" transform="rotate(-90 313.6 90.9)">4</text>
<text x="316.1" y="90.9" transform="rotate(-90 316.1 90.9)">3</text>
<text x="351.1" y="91.3">4</text>
<text x="351.1" y="93.8">5</text>
<text x="378.4" y="91.3">24</text>
<text x="378.4" y="93.8">34</text>
<text x="298.3" y="97.3" transform="rotate(-90 298.3 97.3)">2</text>
<text x="313.6" y="98.5" transform="rotate(-90 313.6 98.5)">1</text>
<text x="316.1" y="98.5" transform="rotate(-90 316.1 98.5)">2</text>
<text x="378.4" y="101.5">14</text>
<text x="378.4" y="96.4">26</text>
<text x="378.4" y="98.9">29</text>
<text x="378.4" y="106.5">13</text>
<text x="378.4" y="104">16</text>
<text x="378.4" y="109.1">23</text>
<text x="378.4" y="111.6">27</text>
<text x="378.4" y="114.2">28</text>
<text x="378.4" y="116.7">30</text>
<text x="378.4" y="119.2">31</text>
<text x="378.4" y="121.8">33</text>
<text x="378.4" y="124.3">36</text>
<text x="378.4" y="129.4">10</text>
<text x="378.4" y="131.9">11</text>
<text x="378.4" y="126.9">37</text>
<text x="10.2" y="136">C</text>
<text x="378.4" y="134.5">12</text>
<text x="379" y="137">8</text>
<text x="408.2" y="136">C</text>
<text x="379" y="142.1">6</text>
<text x="379" y="139.6">9</text>
<text x="379" y="144.6">7</text>
<text x="360.6" y="151.9" transform="rotate(-90 360.6 151.9)">1</text>
<text x="362.2" y="152.5" transform="rotate(-90 362.2 152.5)">15</text>
<text x="363.9" y="152.5" transform="rotate(-90 363.9 152.5)">38</text>
<text x="365.5" y="152.5" transform="rotate(-90 365.5 152.5)">39</text>
<text x="111.7" y="157.3">1</text>
<text x="111.7" y="159.9">2</text>
<text x="204.3" y="159.5" transform="rotate(-90 204.3 159.5)">5</text>
<text x="33.6" y="162.4">6</text>
<text x="53.9" y="162.4">1</text>
<text x="111.7" y="162.4">3</text>
<text x="111.7" y="165">4</text>
<text x="194.8" y="167.5">2</text>
<text x="194.8" y="165">3</text>
<text x="212.6" y="165">6</text>
<text x="212.6" y="167.5">8</text>
<text x="220.9" y="165">1</text>
<text x="220.9" y="167.5">2</text>
<text x="194.8" y="175.1">4</text>
<text x="212.6" y="175.1">1</text>
<text x="10.2" y="186">D</text>
<text x="204.3" y="182.3" transform="rotate(-90 204.3 182.3)">7</text>
<text x="229.7" y="181.7" transform="rotate(-90 229.7 181.7)">1</text>
<text x="232.3" y="184">2</text>
<text x="278.7" y="181.5">1</text>
<text x="283.1" y="184.9" transform="rotate(-90 283.1 184.9)">2</text>
<text x="286.3" y="181.5">3</text>
<text x="408.2" y="186">D</text>
<text x="33.6" y="186.6">4</text>
<text x="53.9" y="186.6">3</text>
<text x="229.7" y="188.1" transform="rotate(-90 229.7 188.1)">3</text>
<text x="339" y="187.8">1</text>
<text x="339" y="190.4">2</text>
<text x="97.7" y="197.6" transform="rotate(-90 97.7 197.6)">5</text>
<text x="339" y="192.9">3</text>
<text x="339" y="195.4">4</text>
<text x="339" y="198">5</text>
<text x="339" y="200.5">6</text>
<text x="339" y="203.1">7</text>
<text x="339" y="205.6">8</text>
<text x="97.7" y="212.8" transform="rotate(-90 97.7 212.8)">2</text>
<text x="377.7" y="210.7">SH</text>
<text x="10.3" y="236">E</text>
<text x="408.3" y="236">E</text>
<text x="10.3" y="286">F</text>
<text x="35" y="287">1</text>
<text x="85" y="287">2</text>
<text x="135" y="287">3</text>
<text x="185" y="287">4</text>
<text x="235" y="287">5</text>
<text x="285" y="287">6</text>
<text x="335" y="287">7</text>
<text x="385" y="287">8</text>
<text x="408.3" y="286">F</text>
</g>
<g font-size="1.3" fill="#008484">
<text x="21.5" y="25.6">VBAT</text>
<text x="285.3" y="28.9">+3.3V</text>
<text x="25.6" y="35.3">PWR_FLAG</text>
<text x="67.2" y="34">Q1</text>
<text x="83.7" y="31.4">VM</text>
<text x="86.6" y="35.3">PWR_FLAG</text>
<text x="64.2" y="36.5">AOD4189</text>
<text x="343.7" y="40.3">+3.3V</text>
<text x="26.7" y="45.4">D1</text>
<text x="26.7" y="48">15V</text>
<text x="36.8" y="45.4">R2</text>
<text x="36.8" y="48">100k</text>
<text x="47" y="45.4">C12</text>
<text x="104.1" y="48">R5</text>
<text x="199.4" y="46.7">L1</text>
<text x="225.6" y="44.1">+3.3V</text>
<text x="299.7" y="42.9">J4</text>
<text x="47.2" y="48.2">2.2u/35V</text>
<text x="104.1" y="50.5">24k</text>
<text x="154.8" y="50.5">VM</text>
<text x="197.8" y="49.2">6.8uH</text>
<text x="349.7" y="49.5">C10</text>
<text x="349.7" y="52">100n</text>
<text x="24.3" y="58.1">VBAT</text>
<text x="71.1" y="59.4">R3</text>
<text x="82.1" y="56.8">+3.3V</text>
<text x="104.1" y="58.1">R6</text>
<text x="116.1" y="59.6">C8</text>
<text x="165.7" y="56.8">AP63203WU</text>
<text x="170.1" y="54.3">U3</text>
<text x="197.3" y="57.1">C4</text>
<text x="197.3" y="59.6">100n</text>
<text x="286.2" y="58.1">GND</text>
<text x="18.9" y="62.7">J5</text>
<text x="33.5" y="65">PWR_FLAG</text>
<text x="71.1" y="61.9">10k</text>
<text x="104.1" y="60.7">1k1</text>
<text x="116.1" y="62.2">100n</text>
<text x="139.9" y="61.9">C7</text>
<text x="139.9" y="64.5">10u/50V</text>
<text x="164.3" y="61.9">IN</text>
<text x="174.9" y="64.5">BST</text>
<text x="175.7" y="61.9">SW</text>
<text x="226.8" y="63.7">C6</text>
<text x="344.6" y="60.7">GND</text>
<text x="74.8" y="69.5">D4</text>
<text x="87.6" y="68.3">R4</text>
<text x="87.6" y="70.8">100k</text>
<text x="164.3" y="67">EN</text>
<text x="172.4" y="68.1" transform="rotate(-90 172.4 68.1)">GND</text>
<text x="176" y="67">FB</text>
<text x="207.8" y="69">C5</text>
<text x="207.8" y="71.6">22u/16V</text>
<text x="226.8" y="66.2">22u/16V</text>
<text x="280" y="69.5">R11</text>
<text x="337.4" y="69.5">+3.3V</text>
<text x="24.6" y="75.9">GND</text>
<text x="73.1" y="72.1">BAV70</text>
<text x="99.5" y="73.4">GND</text>
<text x="216.4" y="75.9">GND</text>
<text x="280.1" y="72.1">10k</text>
<text x="301" y="74.6">Q3</text>
<text x="301" y="77.2">SS8050</text>
<text x="316.2" y="74.6">SW3</text>
<text x="316.2" y="77.2">SKRPABE010</text>
<text x="362.8" y="75.9">+3.3V</text>
<text x="44.2" y="79.2">Q2</text>
<text x="44.2" y="81.7">BSS138</text>
<text x="147.8" y="79.7">GND</text>
<text x="169.4" y="79.7">GND</text>
<text x="342.9" y="79.7">R10</text>
<text x="342.9" y="82.2">10k</text>
<text x="367.9" y="79.7">U1</text>
<text x="367.9" y="82.2">ESP32-WROOM-32E</text>
<text x="34.3" y="89.9">R7</text>
<text x="58.4" y="88.8">B3U-3000PM-B</text>
<text x="91.7" y="88.1">J2</text>
<text x="280" y="87.3">R12</text>
<text x="280.1" y="89.9">10k</text>
<text x="306.5" y="85">GND</text>
<text x="353.5" y="87.3">EN</text>
<text x="366.7" y="88.2" transform="rotate(-90 366.7 88.2)">VDD</text>
<text x="368.6" y="89.9">TXD0/IO1</text>
<text x="374.6" y="87.3">IO0</text>
<text x="34.3" y="92.4">100k</text>
<text x="58.4" y="91.4">SW1</text>
<text x="301" y="92.4">Q4</text>
<text x="301" y="94.9">SS8050</text>
<text x="317.5" y="93.7">SW2</text>
<text x="343.4" y="92.7">C9</text>
<text x="343.4" y="95.2">1u</text>
<text x="353.5" y="92.4">SENSOR_VP</text>
<text x="353.5" y="94.9">SENSOR_VN</text>
<text x="368.3" y="94.9">RXD0/IO3</text>
<text x="374.6" y="92.4">IO2</text>
<text x="317.5" y="96.2">SKRPABE010</text>
<text x="374.6" y="97.5">IO4</text>
<text x="374.6" y="100">IO5</text>
<text x="39.8" y="105.1">GND</text>
<text x="74.1" y="107.6">GND</text>
<text x="307.6" y="105.4">GND</text>
<text x="338.3" y="106.4">GND</text>
<text x="373.4" y="107.6">IO14</text>
<text x="373.4" y="102.6">IO12</text>
<text x="373.4" y="105.1">IO13</text>
<text x="290.4" y="112.7">+3.3V</text>
<text x="373.4" y="110.2">IO15</text>
<text x="373.4" y="112.7">IO16</text>
<text x="373.4" y="115.3">IO17</text>
<text x="373.4" y="117.8">IO18</text>
<text x="278.4" y="123.9">LED2</text>
<text x="294.6" y="123.9">LED1</text>
<text x="373.4" y="120.3">IO19</text>
<text x="373.4" y="122.9">IO21</text>
<text x="373.4" y="125.4">IO22</text>
<text x="373.4" y="130.5">IO25</text>
<text x="373.4" y="128">IO23</text>
<text x="287" y="135.6">R15</text>
<text x="295.9" y="135.6">R14</text>
<text x="373.4" y="133">IO26</text>
<text x="373.4" y="135.6">IO27</text>
<text x="287" y="138.1">470</text>
<text x="295.9" y="138.1">470</text>
<text x="373.4" y="143.2">IO34</text>
<text x="373.4" y="138.1">IO32</text>
<text x="373.4" y="140.7">IO33</text>
<text x="92.3" y="144.5">+3.3V</text>
<text x="203.1" y="149.6">VM</text>
<text x="366.7" y="149.4" transform="rotate(-90 366.7 149.4)">GND</text>
<text x="373.4" y="145.7">IO35</text>
<text x="39" y="154.6">74LVC2G17</text>
<text x="42.5" y="152.1">U4A</text>
<text x="80" y="155.9">R9</text>
<text x="90.2" y="155.9">R8</text>
<text x="206.6" y="155.9">U2</text>
<text x="58.7" y="159.2">C11</text>
<text x="58.7" y="161.7">10n</text>
<text x="65.3" y="157.2">R22</text>
<text x="66.1" y="159.7">1k</text>
<text x="80" y="158.4">10k</text>
<text x="90.2" y="158.4">10k</text>
<text x="118.1" y="161">J3</text>
<text x="144.7" y="158.4">VM</text>
<text x="206.6" y="158.4">DRV8251A</text>
<text x="331" y="159.7">+3.3V</text>
<text x="152.9" y="167.6">C2</text>
<text x="197.3" y="166.1">IN1</text>
<text x="205.4" y="163.3" transform="rotate(-90 205.4 163.3)">VM</text>
<text x="206.5" y="166.1">OUT1</text>
<text x="223.8" y="163">J1</text>
<text x="305.3" y="167.8">R21R18</text>
<text x="314.4" y="167.6">R17</text>
<text x="319.5" y="167.6">R16</text>
<text x="363.7" y="166.1">GND</text>
<text x="129.5" y="168.3">C1</text>
<text x="129.5" y="170.9">100n/50V</text>
<text x="152.9" y="170.1">47u/50V</text>
<text x="165.9" y="169.9">+3.3V</text>
<text x="175.5" y="171.1">PWR_FLAG</text>
<text x="197.3" y="168.6">IN2</text>
<text x="206.5" y="168.6">OUT2</text>
<text x="305.3" y="170.4">47k47k</text>
<text x="314.4" y="170.1">47k</text>
<text x="319.5" y="170.1">47k</text>
<text x="342.1" y="172.7">C14</text>
<text x="39" y="178.8">74LVC2G17</text>
<text x="42.4" y="176.2">U4B</text>
<text x="93.2" y="175">GND</text>
<text x="197.3" y="176.2">VREF</text>
<text x="205" y="176.2">IPROPI</text>
<text x="205.4" y="179.9" transform="rotate(-90 205.4 179.9)">GND</text>
<text x="272.7" y="178.8">SolderJumper_3_Open</text>
<text x="281.4" y="176.2">JP1</text>
<text x="342.1" y="175.2">100n</text>
<text x="360.1" y="177.5">J6</text>
<text x="58.9" y="180">GND</text>
<text x="67.1" y="182.8">R23</text>
<text x="67.8" y="185.4">1k</text>
<text x="191" y="182.8">C3</text>
<text x="191" y="185.4">100n</text>
<text x="236.2" y="183.8">RV1</text>
<text x="337" y="185.1">GND</text>
<text x="354.3" y="180">Micro_SD_Card</text>
<text x="94.8" y="187.7">+3.3V</text>
<text x="144" y="187.7">GND</text>
<text x="237.6" y="186.4">5k</text>
<text x="342.6" y="188.9">DAT2</text>
<text x="342.6" y="191.5">DAT3/CD</text>
<text x="61.7" y="194.5">C13</text>
<text x="61.7" y="197.1">10n</text>
<text x="185.9" y="195.3">GND</text>
<text x="202.4" y="195.3">GND</text>
<text x="232.4" y="194">R13</text>
<text x="232.4" y="196.5">680</text>
<text x="342.6" y="194">CMD</text>
<text x="342.6" y="196.5">VDD</text>
<text x="57.6" y="202.9">GND</text>
<text x="98.8" y="203.8" transform="rotate(-90 98.8 203.8)">VCC</text>
<text x="342.6" y="199.1">CLK</text>
<text x="342.6" y="201.6">VSS</text>
<text x="98.8" y="209.1" transform="rotate(-90 98.8 209.1)">GND</text>
<text x="105.4" y="204.2">U4C</text>
<text x="105.4" y="206.7">74LVC2G17</text>
<text x="342.6" y="204.2">DAT0</text>
<text x="342.6" y="206.7">DAT1</text>
<text x="217.6" y="211.8">GND</text>
<text x="369.4" y="211.8">SHIELD</text>
<text x="95.7" y="220.7">GND</text>
<text x="378.9" y="220.7">GND</text>
<text x="331.9" y="223.2">GND</text>
<text x="24.1" y="276.6">H1</text>
<text x="24.1" y="279.1">MountingHole</text>
<text x="41.9" y="276.6">H2</text>
<text x="41.9" y="279.1">MountingHole</text>
<text x="60.9" y="276.6">H3</text>
<text x="60.9" y="279.1">MountingHole</text>
</g>
<g font-size="1.3" fill="#0000c2">
<text x="260.8" y="29.2">Programovanie</text>
<text x="222.1" y="182.6">*</text>
<text x="225.4" y="227.3">* alternativa k R13,RV1</text>
</g>
<g font-size="1.3">
<text x="273" y="41.8">TXD0</text>
<text x="273" y="44.3">RXD0</text>
<text x="273" y="46.9">DTR</text>
<text x="114.6" y="53.2">BAT_VOLTAGE</text>
<text x="273" y="49.4">RTS</text>
<text x="319.9" y="68.5">EN</text>
<text x="89.5" y="74.8">SWITCH</text>
<text x="264.1" y="74.8">DTR</text>
<text x="22.8" y="83.7">ON_OFF</text>
<text x="316.7" y="86.2">GPIO0</text>
<text x="344" y="86.2">EN</text>
<text x="390.3" y="86.2">GPIO0</text>
<text x="391.4" y="88.8">TXD0</text>
<text x="264.1" y="92.6">RTS</text>
<text x="391.1" y="93.9">RXD0</text>
<text x="385.7" y="101.5">SD_MISO_B</text>
<text x="388" y="104">SD_MOSI</text>
<text x="389" y="106.6">SD_CLK</text>
<text x="385.9" y="111.6">SD_MISO_A</text>
<text x="390.1" y="109.1">SD_CS</text>
<text x="392.6" y="119.3">LED2</text>
<text x="389.4" y="124.3">MOT_IN1</text>
<text x="392.6" y="121.8">LED1</text>
<text x="389.4" y="126.9">MOT_IN2</text>
<text x="390.1" y="132">ON_OFF</text>
<text x="390.4" y="134.5">SWITCH</text>
<text x="390.9" y="137">IPROPI</text>
<text x="385.1" y="139.6">BAT_VOLTAGE</text>
<text x="386.8" y="142.1">LIMIT_SW_1</text>
<text x="278.1" y="145.9">LED2</text>
<text x="297.4" y="145.9">LED1</text>
<text x="386.8" y="144.7">LIMIT_SW_2</text>
<text x="20.3" y="162.4">LIMIT_SW_1</text>
<text x="104.1" y="162.4">LSW_1</text>
<text x="104.1" y="165">LSW_2</text>
<text x="184.1" y="167.5">MOT_IN2</text>
<text x="184.1" y="165">MOT_IN1</text>
<text x="230.9" y="175.1">IPROPI</text>
<text x="265.4" y="181.5">SD_MISO_B</text>
<text x="291.9" y="181.5">SD_MISO_A</text>
<text x="19" y="186.6">LIMIT_SW_2</text>
<text x="297.2" y="190.4">SD_CS</text>
<text x="297.2" y="198">SD_CLK</text>
<text x="297.2" y="192.9">SD_MOSI</text>
<text x="297.2" y="203.1">SD_MISO</text>
</g>
<g font-size="1.3" fill="#a1a1a1">
<text x="324.6" y="167.6">R19</text>
<text x="329.7" y="167.6">R20</text>
<text x="324.6" y="170.1">47k</text>
<text x="329.7" y="170.1">47k</text>
<text x="219.7" y="187.7">R1</text>
</g>
</svg>
